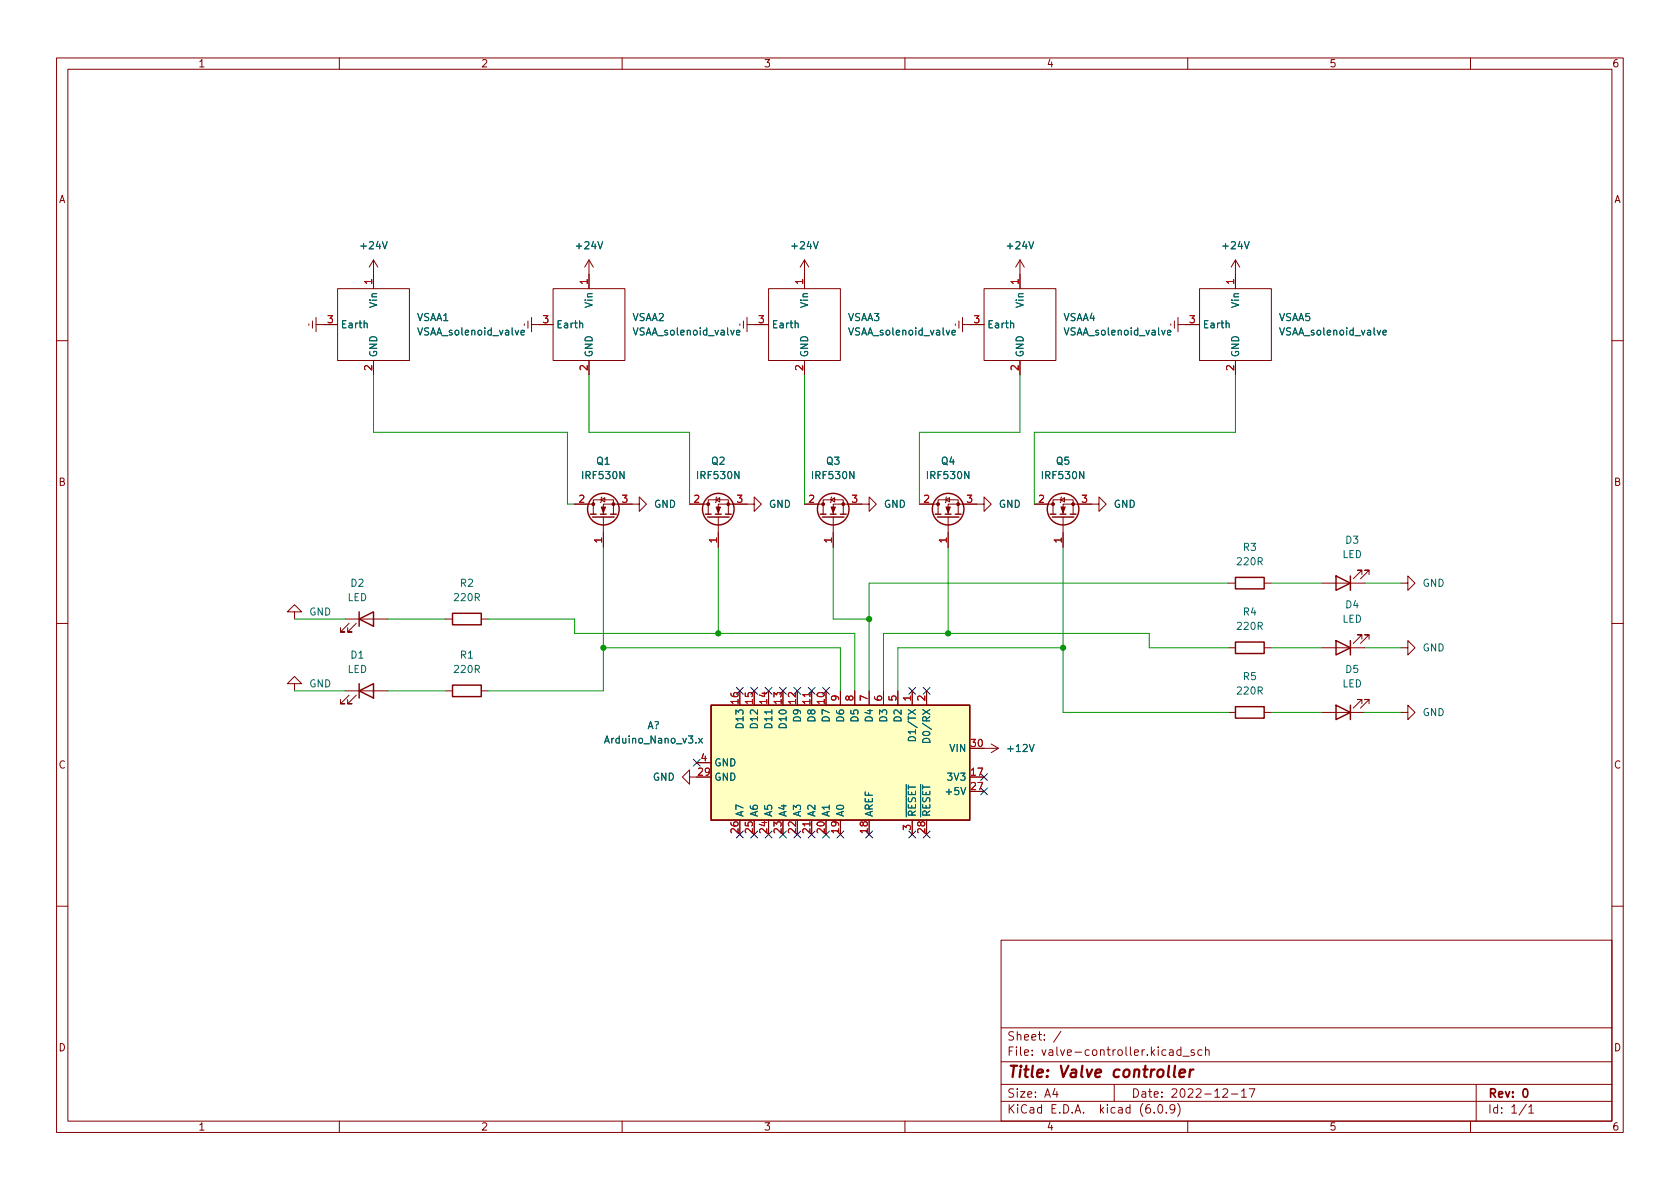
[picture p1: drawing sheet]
<svg xmlns="http://www.w3.org/2000/svg" width="297mm" height="210mm" viewBox="0 0 297 210" stroke-linecap="round" stroke-linejoin="round" font-family="sans-serif">
<g fill="none" stroke="#840000" stroke-width=".18">
<path d="M10 10.2h277v190.1h-277zM12 12.2h273v186.1h-273zM60 10.2v2M110 10.2v2M160 10.2v2M210 10.2v2M260 10.2v2M54.6 57.3v.2M55.2 56.8v1.2M55.9 57.4h3.8M55.9 56.1v2.6M59.7 51h12.7v12.7h-12.7z"/>
<path d="M66 46v5M66 46l-.7 1.2M66 46l.8 1.2M71.1 53.6h.1M92.7 57.3v.2M93.3 56.8v1.2M94 57.4h3.8M94 56.1v2.6M97.8 51h12.7v12.7h-12.7zM104.1 46l-.7 1.2M104.1 46v5M104.1 46l.8 1.2"/>
<path d="M109.2 53.6h.1M130.8 57.3v.2M131.4 56.8v1.2M132.1 57.4h3.8M132.1 56.1v2.6M135.9 51h12.7v12.7h-12.7zM142.2 46v5M142.2 46l-.7 1.2M142.2 46l.8 1.2M147.3 53.6h.1M168.9 57.3v.2M169.5 56.8v1.2"/>
<path d="M170.2 57.4h3.8M170.2 56.1v2.6M174 51h12.7v12.7h-12.7zM180.3 46l-.7 1.2M180.3 46v5M180.3 46l.8 1.2M185.4 53.6h.1M207 57.3v.2M207.6 56.8v1.2M208.3 57.4h3.8M208.3 56.1v2.6M212.1 51h12.7v12.7h-12.7z"/>
<path d="M218.4 46v5M218.4 46l-.7 1.2M218.4 46l.8 1.2M223.5 53.6h.1M10 60.2h2M66 63.7v2.6M104.1 63.7v2.6M142.2 63.7v2.6M180.3 63.7v2.6M218.4 63.7v2.6M285 60.2h2M101.6 89.1h3.3"/>
<path d="M104.9 90.9v-2.5h3.6v2.5M106.3 88.4l.6-.4v.8zM106.4 87.9l-.1 .1v.8l-.1 .1M106.7 91.4v5.4M113 89.1v1.3l1.3-1.3-1.3-1.2v1.2h-6.3v1.8M121.9 89.1h3.3M125.2 90.9v-2.5h3.6v2.5M126.6 88.4l.7-.4v.8zM126.7 87.9l-.1 .1v.8l-.1 .1M127 91.4v5.4M133.3 89.1v1.3l1.3-1.3-1.3-1.2v1.2h-6.3v1.8M142.2 89.1h3.3"/>
<path d="M145.5 90.9v-2.5h3.6v2.5M146.9 88.4l.7-.4v.8zM147.1 87.9l-.2 .1v.8l-.1 .1M147.3 91.4v5.4M153.7 89.1v1.3l1.2-1.3-1.2-1.2v1.2h-6.4v1.8M162.6 89.1h3.3M165.9 90.9v-2.5h3.5v2.5M167.3 88.4l.6-.4v.8zM167.4 87.9l-.1 .1v.8l-.2 .1M167.6 91.4v5.4M174 89.1v1.3l1.3-1.3-1.3-1.2v1.2h-6.4v1.8M182.9 89.1h3.3"/>
<path d="M186.2 90.9v-2.5h3.5v2.5M187.6 88.4l.6-.4v.8zM187.7 87.9l-.1 .1v.8l-.1 .1M188 91.4v5.4M194.3 89.1v1.3l1.3-1.3-1.3-1.2v1.2h-6.3v1.8M10 110.2h2M52.1 108.2h1.2l-1.2-1.3-1.3 1.3h1.3v1.3M61 109.5h7.6M61.7 110.2l-1.5 1.6h.8h-.8v-.8M63 110.2l-1.5 1.6h.7h-.7v-.8M78.7 109.5h1.3M85.1 109.5h1.3"/>
<path d="M217.2 103.1h1.2M217.2 114.5h1.2M223.5 103.1h1.3M223.5 114.5h1.3M233.7 103.1h7.6M233.7 114.5h7.6M240.8 101.6v-.8h-.8h.8l-1.5 1.6M240.8 113v-.7h-.8h.8l-1.5 1.5M242.1 101.6v-.8h-.8h.8l-1.6 1.6M242.1 113v-.7h-.8h.8l-1.6 1.5M247.6 103.1h1.3v-1.3l1.3 1.3-1.3 1.3v-1.3M247.6 114.5h1.3v-1.2l1.3 1.2-1.3 1.3v-1.3"/>
<path d="M285 110.2h2M52.1 120.9h1.2l-1.2-1.3-1.3 1.3h1.3v1.3M61 122.2h7.6M61.7 122.9l-1.5 1.6h.8h-.8v-.8M63 122.9l-1.5 1.6h.7h-.7v-.8M78.7 122.2h1.3M85.1 122.2h1.3M121.9 137.4v-1.3l-1.3 1.3 1.3 1.3v-1.3h1.3M123.2 134.9h2.5M143.5 122.2v2.5M148.6 122.2v2.5M151.1 122.2v2.5"/>
<path d="M153.7 122.2v2.5M156.2 122.2v2.5M158.7 122.2v2.5M161.3 122.2v2.5M163.8 122.2v2.5M174 132.3h2.5M175.3 131.6l1.2 .7M176.5 132.3l-1.2 .8M217.2 126h1.2M223.5 126h1.3M233.7 126h7.6M240.8 124.5v-.8h-.8h.8l-1.5 1.5"/>
<path d="M242.1 124.5v-.8h-.8h.8l-1.6 1.5M247.6 126h1.3v-1.3l1.3 1.3-1.3 1.2v-1.2M143.5 145v2.6M161.3 145v2.6M10 160.2h2M177 166.3h108v32h-108zM285 160.2h2M60 198.3v2M110 198.3v2M160 198.3v2M177 194.8h108M177 191.8h108"/>
<path d="M177 187.8h108M177 181.8h108M186.5 192.5l-.4 1h1M186.9 193v1M187.6 182.4l-1.3 1.9M197 191.8v3M204.1 196.7v.1M204.9 195.4l.2-.1a.81 .81 0 0 1 .6 .7 .81 .81 0 0 1-.3 .8h-.2a.81 .81 0 0 1-.6-.6 .81 .81 0 0 1 .3-.8zM206.2 196.7v.1M206.8 185.7h.6v.9M207.4 186l-.5 .1a.29 .29 0 0 0-.2 .2 .29 .29 0 0 0 .2 .3h.5M207.7 196l-.3 .3h-.3l-.2-.3 .1-.6 .4-.1 .2 .2a.99 .99 0 0 1-.3 1.3h-.3"/>
<path d="M208.2 195.1a1.72 1.72 0 0 1 0 2.3M208.8 185.7l-.4-.1-.3 .3v.4l.1 .3h.6M208.8 185.1v1.5M209.1 186.8h1.2M210 198.3v2M211.1 185.7l-.3-.1-.2 .2v.3l.5 .1v.4h-.5M212.5 185.7l-.4-.1-.3 .3v.4l.1 .3h.6M213.1 185.8l.3-.2 .3 .1 .1 .9M213.1 185.1v1.5M216.2 192.7l.6-.2 .2 .2 .1 .3-1 1h1M217.7 193.5h1.2M219.5 193l.4-.5v1.5"/>
<path d="M219.5 194h.9M220.9 192.5h1l-.7 1.5M260 198.3v2M261 191.8v6.5M269.9 195.3l-1.3 1.9M270.3 195.8l.4-.5v1.5M270.3 196.8h.9"/>
</g>
<path d="M269.4 192.7l.2-.2a.8 .8 0 0 1 .5 .8 .8 .8 0 0 1-.5 .7l-.2-.1-.1-.4z" fill="none" stroke="#840000" stroke-width=".3"/>
<path d="M207.8 188.5l-.3 1.7 .3 .3M208.5 189.8l1-.2v-.4l-.2-.1-.6 .1-.2 1 .3 .3 .5-.1M210.4 189.1l-.1 1.4M211 189.1l-.4 .1-.2 .3" fill="none" stroke="#840000" stroke-width=".4"/>
<g fill="none" stroke="#840000" stroke-width=".25">
<path d="M104.4 90.9h1M104.8 91.4h3.8M106.2 90.9h1M107.9 90.9h1.1M124.7 90.9h1M125.1 91.4h3.8M126.5 90.9h1M128.3 90.9h1M145 90.9h1M145.4 91.4h3.8M146.8 90.9h1M148.6 90.9h1"/>
<path d="M165.4 90.9h1M165.7 91.4h3.8M167.1 90.9h1M168.9 90.9h1M185.7 90.9h1M186.1 91.4h3.8M187.5 90.9h1M189.2 90.9h1M63.5 109.5l2.5-1.3v2.5zM63.5 108.2v2.5M80 108.5h5.1v2h-5.1zM218.4 102.1h5.1v2h-5.1z"/>
<path d="M218.4 113.5h5.1v2.1h-5.1zM236.2 101.8l2.6 1.3-2.6 1.3zM236.2 113.3l2.6 1.2-2.6 1.3zM238.8 101.8v2.6M238.8 113.3v2.5M63.5 122.2l2.5-1.3v2.5zM63.5 120.9v2.5M80 121.2h5.1v2h-5.1zM125.7 124.7h45.7v20.3h-45.7zM218.4 125h5.1v2h-5.1zM236.2 124.7l2.6 1.3-2.6 1.2zM238.8 124.7v2.5"/>
<circle cx="106.7" cy="90" r="2.79"/>
<circle cx="127" cy="90" r="2.79"/>
<circle cx="147.3" cy="90" r="2.79"/>
<circle cx="167.6" cy="90" r="2.79"/>
<circle cx="188" cy="90" r="2.79"/>
</g>
<g fill="#840000" stroke="#840000" stroke-width=".18">
<path d="M126.6 89.7h.8l-.4 1z"/>
<path d="M106.3 89.7h.8l-.4 1z"/>
<path d="M187.6 89.7h.7l-.3 1z"/>
<path d="M167.3 89.7h.7l-.4 1z"/>
<path d="M146.9 89.7h.8l-.4 1z"/>
<circle cx="128.8" cy="89.1" r=".25"/>
<circle cx="125.2" cy="89.1" r=".25"/>
<circle cx="108.5" cy="89.1" r=".25"/>
<circle cx="104.9" cy="89.1" r=".25"/>
<circle cx="189.7" cy="89.1" r=".25"/>
<circle cx="186.2" cy="89.1" r=".25"/>
<circle cx="169.4" cy="89.1" r=".25"/>
<circle cx="165.9" cy="89.1" r=".25"/>
<circle cx="149.1" cy="89.1" r=".25"/>
<circle cx="145.5" cy="89.1" r=".25"/>
</g>
<g fill="none" stroke="#006464" stroke-width=".18">
<path d="M64.4 57.2l.2-.1 .3 .1v.8M92.1 58.8l.6-.1v-.2l-.4-.1-.2 .2 .1 .6h.5M102.5 57.2l.2-.1 .3 .1v.8M130.2 58.8l.6-.1v-.2l-.4-.1-.2 .2 .1 .6h.5M140.6 57.2l.2-.1 .3 .1v.8M168.3 58.8l.6-.1v-.2l-.4-.1-.2 .2 .1 .6h.5M178.7 57.2l.2-.1 .3 .1v.8M206.4 58.8l.6-.1v-.2l-.4-.1-.2 .2 .1 .6h.5M216.8 57.2l.2-.1 .3 .1v.8M244.5 58.8l.6-.1v-.2l-.4-.1-.2 .2 .1 .6h.5M123.5 130.6l.7 .8M124.2 130.6l-.7 .8"/>
<path d="M160.7 130.5a.68 .68 0 0 1 .7-.2 .68 .68 0 0 1 .5 .7h-1.3zM163.3 130.7a.66 .66 0 0 1 .8-.1 .66 .66 0 0 1 .3 .7h-1.3z"/>
</g>
<path d="M125.7 124.7h45.7v20.3h-45.7z" fill="#ffffc2" stroke="#ffffc2" stroke-width=".18"/>
<g fill="none" stroke="#009600" stroke-width=".18">
<path d="M66 66.3v10.1h34.3v12.7h1.3M104.1 66.3v10.1h17.8v12.7M142.2 66.3v22.8M180.3 66.3v10.1h-17.7v12.7M218.4 66.3v10.1h-35.5v12.7M106.7 96.8v25.4h-20.3M127 96.8v15.2M147.3 96.8v12.7h6.4M167.6 96.8v15.2M188 96.8v29.2h29.2M52.1 109.5h8.9M68.6 109.5h10.1"/>
<path d="M86.4 109.5h15.2v2.5h49.5v10.2M106.7 114.5h41.9v7.7M188 114.5h-29.3v7.7M217.2 103.1h-63.5v19.1M217.2 114.5h-14v-2.5h-47v10.2M224.8 103.1h8.9M224.8 114.5h8.9M241.3 103.1h6.3M241.3 114.5h6.3M52.1 122.2h8.9M68.6 122.2h10.1M224.8 126h8.9"/>
<path d="M241.3 126h6.3"/>
</g>
<g fill="none" stroke="#000084" stroke-width=".18">
<path d="M122.6 134.3l1.2 1.2M123.8 134.3l-1.2 1.2M130.2 121.6l1.2 1.2M131.4 121.6l-1.2 1.2M132.7 121.6l1.3 1.2M134 121.6l-1.3 1.2M135.3 121.6l1.2 1.2M136.5 121.6l-1.2 1.2M137.8 121.6l1.2 1.2M139 121.6l-1.2 1.2M140.4 121.6l1.2 1.2M141.6 121.6l-1.2 1.2"/>
<path d="M142.9 121.6l1.2 1.2M144.1 121.6l-1.2 1.2M145.4 121.6l1.3 1.2M146.7 121.6l-1.3 1.2M160.7 121.6l1.2 1.2M161.9 121.6l-1.2 1.2M163.2 121.6l1.2 1.2M164.4 121.6l-1.2 1.2M173.4 139.3l1.2 1.3M173.4 136.8l1.2 1.2M174.6 139.3l-1.2 1.3M174.6 136.8l-1.2 1.2"/>
<path d="M130.2 147l1.2 1.2M131.4 147l-1.2 1.2M132.7 147l1.3 1.2M134 147l-1.3 1.2M135.3 147l1.2 1.2M136.5 147l-1.2 1.2M137.8 147l1.2 1.2M139 147l-1.2 1.2M140.4 147l1.2 1.2M141.6 147l-1.2 1.2M142.9 147l1.2 1.2M144.1 147l-1.2 1.2"/>
<path d="M145.4 147l1.3 1.2M146.7 147l-1.3 1.2M148 147l1.2 1.2M149.2 147l-1.2 1.2M153.1 147l1.2 1.2M154.3 147l-1.2 1.2M160.7 147l1.2 1.2M161.9 147l-1.2 1.2M163.2 147l1.2 1.2M164.4 147l-1.2 1.2"/>
</g>
<g fill="#009600" stroke="#009600" stroke-width=".18">
<circle cx="188" cy="114.5" r=".46"/>
<circle cx="127" cy="112" r=".46"/>
<circle cx="106.7" cy="114.5" r=".46"/>
<circle cx="167.6" cy="112" r=".46"/>
<circle cx="153.7" cy="109.5" r=".46"/>
</g>
<text font-size="2.8" fill="#840000" x="178" y="190.6">Title: Valve controller</text>
<g font-size="2.1" fill="#840000">
<text x="178" y="184">Sheet: /</text>
<text x="178" y="186.7">File: valve-controller.kicad_sch</text>
<text x="178" y="196.9">KiCad E.D.A. kicad (6.0.9)</text>
<text x="178" y="194.1">Size: A4</text>
<text x="200" y="194.1">Date: 2022-12-17</text>
<text x="263" y="194.1">Rev: 0</text>
<text x="263" y="196.9">Id: 1/1</text>
</g>
<g font-size="1.8" fill="#840000">
<text x="35" y="11.9">1</text>
<text x="85" y="11.9">2</text>
<text x="135" y="11.9">3</text>
<text x="185" y="11.9">4</text>
<text x="235" y="11.9">5</text>
<text x="285" y="11.9">6</text>
<text x="10.3" y="35.9">A</text>
<text x="285.3" y="35.9">A</text>
<text x="10.3" y="85.9">B</text>
<text x="285.3" y="85.9">B</text>
<text x="10.3" y="135.9">C</text>
<text x="285.3" y="135.9">C</text>
<text x="10.3" y="185.9">D</text>
<text x="285.3" y="185.9">D</text>
<text x="35" y="199.9">1</text>
<text x="85" y="199.9">2</text>
<text x="135" y="199.9">3</text>
<text x="185" y="199.9">4</text>
<text x="235" y="199.9">5</text>
<text x="285" y="199.9">6</text>
</g>
<g font-size="1.8" fill="#006464">
<text x="64" y="44.1">+24V</text>
<text x="102.1" y="44.1">+24V</text>
<text x="140.2" y="44.1">+24V</text>
<text x="178.3" y="44.1">+24V</text>
<text x="216.4" y="44.1">+24V</text>
<text x="60.2" y="58">Earth</text>
<text x="66.7" y="54.3" transform="rotate(-90 66.7 54.3)">Vin</text>
<text x="73.6" y="56.8">VSAA1</text>
<text x="74.1" y="59.3">VSAA_solenoid_valve</text>
<text x="98.3" y="58">Earth</text>
<text x="104.8" y="54.3" transform="rotate(-90 104.8 54.3)">Vin</text>
<text x="111.7" y="56.8">VSAA2</text>
<text x="112.2" y="59.3">VSAA_solenoid_valve</text>
<text x="136.4" y="58">Earth</text>
<text x="142.9" y="54.3" transform="rotate(-90 142.9 54.3)">Vin</text>
<text x="149.8" y="56.8">VSAA3</text>
<text x="150.3" y="59.3">VSAA_solenoid_valve</text>
<text x="174.5" y="58">Earth</text>
<text x="181" y="54.3" transform="rotate(-90 181 54.3)">Vin</text>
<text x="187.9" y="56.8">VSAA4</text>
<text x="188.4" y="59.3">VSAA_solenoid_valve</text>
<text x="212.6" y="58">Earth</text>
<text x="219.1" y="54.3" transform="rotate(-90 219.1 54.3)">Vin</text>
<text x="226" y="56.8">VSAA5</text>
<text x="226.5" y="59.3">VSAA_solenoid_valve</text>
<text x="66.7" y="63.2" transform="rotate(-90 66.7 63.2)">GND</text>
<text x="104.8" y="63.2" transform="rotate(-90 104.8 63.2)">GND</text>
<text x="142.9" y="63.2" transform="rotate(-90 142.9 63.2)">GND</text>
<text x="181" y="63.2" transform="rotate(-90 181 63.2)">GND</text>
<text x="219.1" y="63.2" transform="rotate(-90 219.1 63.2)">GND</text>
<text x="105.5" y="82.2">Q1</text>
<text x="125.8" y="82.2">Q2</text>
<text x="146.1" y="82.2">Q3</text>
<text x="166.5" y="82.2">Q4</text>
<text x="186.8" y="82.2">Q5</text>
<text x="103.1" y="84.7">IRF530N</text>
<text x="115.6" y="89.8">GND</text>
<text x="123.5" y="84.7">IRF530N</text>
<text x="135.9" y="89.8">GND</text>
<text x="143.8" y="84.7">IRF530N</text>
<text x="156.3" y="89.8">GND</text>
<text x="164.1" y="84.7">IRF530N</text>
<text x="176.6" y="89.8">GND</text>
<text x="184.4" y="84.7">IRF530N</text>
<text x="196.9" y="89.8">GND</text>
<text x="218.9" y="99.9">220R</text>
<text x="219.8" y="97.4">R3</text>
<text x="237.3" y="98.7">LED</text>
<text x="237.9" y="96.1">D3</text>
<text x="61.4" y="106.3">LED</text>
<text x="62.1" y="103.8">D2</text>
<text x="80.4" y="106.3">220R</text>
<text x="81.4" y="103.8">R2</text>
<text x="237.9" y="107.6">D4</text>
<text x="251.5" y="103.8">GND</text>
<text x="54.7" y="108.8">GND</text>
<text x="218.9" y="111.4">220R</text>
<text x="219.8" y="108.8">R4</text>
<text x="237.3" y="110.1">LED</text>
<text x="61.4" y="119">LED</text>
<text x="62.1" y="116.5">D1</text>
<text x="80.4" y="119">220R</text>
<text x="81.4" y="116.5">R1</text>
<text x="237.9" y="119">D5</text>
<text x="251.5" y="115.2">GND</text>
<text x="54.7" y="121.5">GND</text>
<text x="218.9" y="122.8">220R</text>
<text x="219.8" y="120.3">R5</text>
<text x="237.3" y="121.5">LED</text>
<text x="107.3" y="131.5">Arduino_Nano_v3.x</text>
<text x="114.4" y="128.9">A?</text>
<text x="131.4" y="128.5" transform="rotate(-90 131.4 128.5)">D13</text>
<text x="134" y="128.5" transform="rotate(-90 134 128.5)">D12</text>
<text x="136.5" y="128.5" transform="rotate(-90 136.5 128.5)">D11</text>
<text x="139.1" y="128.5" transform="rotate(-90 139.1 128.5)">D10</text>
<text x="141.6" y="127.5" transform="rotate(-90 141.6 127.5)">D9</text>
<text x="144.1" y="127.5" transform="rotate(-90 144.1 127.5)">D8</text>
<text x="146.7" y="127.5" transform="rotate(-90 146.7 127.5)">D7</text>
<text x="149.2" y="127.5" transform="rotate(-90 149.2 127.5)">D6</text>
<text x="151.8" y="127.5" transform="rotate(-90 151.8 127.5)">D5</text>
<text x="154.3" y="127.5" transform="rotate(-90 154.3 127.5)">D4</text>
<text x="156.8" y="127.5" transform="rotate(-90 156.8 127.5)">D3</text>
<text x="159.4" y="127.5" transform="rotate(-90 159.4 127.5)">D2</text>
<text x="161.9" y="130.2" transform="rotate(-90 161.9 130.2)">D1/TX</text>
<text x="164.5" y="130.4" transform="rotate(-90 164.5 130.4)">D0/RX</text>
<text x="251.5" y="126.6">GND</text>
<text x="126.2" y="135.5">GND</text>
<text x="168" y="133">VIN</text>
<text x="178.3" y="133">+12V</text>
<text x="115.4" y="138">GND</text>
<text x="126.2" y="138">GND</text>
<text x="167.7" y="140.6">+5V</text>
<text x="167.8" y="138">3V3</text>
<text x="131.4" y="144.5" transform="rotate(-90 131.4 144.5)">A7</text>
<text x="134" y="144.5" transform="rotate(-90 134 144.5)">A6</text>
<text x="136.5" y="144.5" transform="rotate(-90 136.5 144.5)">A5</text>
<text x="139.1" y="144.5" transform="rotate(-90 139.1 144.5)">A4</text>
<text x="141.6" y="144.5" transform="rotate(-90 141.6 144.5)">A3</text>
<text x="144.1" y="144.5" transform="rotate(-90 144.1 144.5)">A2</text>
<text x="146.7" y="144.5" transform="rotate(-90 146.7 144.5)">A1</text>
<text x="149.2" y="144.5" transform="rotate(-90 149.2 144.5)">A0</text>
<text x="154.3" y="144.5" transform="rotate(-90 154.3 144.5)">AREF</text>
<text x="161.9" y="144.5" transform="rotate(-90 161.9 144.5)">~{RESET}</text>
<text x="164.5" y="144.5" transform="rotate(-90 164.5 144.5)">~{RESET}</text>
</g>
<g font-size="1.8" fill="#a90000">
<text x="65.8" y="50.3" transform="rotate(-90 65.8 50.3)">1</text>
<text x="103.9" y="50.3" transform="rotate(-90 103.9 50.3)">1</text>
<text x="142" y="50.3" transform="rotate(-90 142 50.3)">1</text>
<text x="180.1" y="50.3" transform="rotate(-90 180.1 50.3)">1</text>
<text x="218.2" y="50.3" transform="rotate(-90 218.2 50.3)">1</text>
<text x="57.9" y="57.1">3</text>
<text x="96" y="57.1">3</text>
<text x="134.1" y="57.1">3</text>
<text x="172.2" y="57.1">3</text>
<text x="210.3" y="57.1">3</text>
<text x="65.8" y="65.5" transform="rotate(-90 65.8 65.5)">2</text>
<text x="103.9" y="65.5" transform="rotate(-90 103.9 65.5)">2</text>
<text x="142" y="65.5" transform="rotate(-90 142 65.5)">2</text>
<text x="180.1" y="65.5" transform="rotate(-90 180.1 65.5)">2</text>
<text x="218.2" y="65.5" transform="rotate(-90 218.2 65.5)">2</text>
<text x="102.4" y="88.9">2</text>
<text x="110" y="88.9">3</text>
<text x="122.7" y="88.9">2</text>
<text x="130.3" y="88.9">3</text>
<text x="143" y="88.9">2</text>
<text x="150.6" y="88.9">3</text>
<text x="163.3" y="88.9">2</text>
<text x="171" y="88.9">3</text>
<text x="183.7" y="88.9">2</text>
<text x="191.3" y="88.9">3</text>
<text x="106.4" y="96" transform="rotate(-90 106.4 96)">1</text>
<text x="126.7" y="96" transform="rotate(-90 126.7 96)">1</text>
<text x="147.1" y="96" transform="rotate(-90 147.1 96)">1</text>
<text x="167.4" y="96" transform="rotate(-90 167.4 96)">1</text>
<text x="187.7" y="96" transform="rotate(-90 187.7 96)">1</text>
<text x="130.6" y="124.4" transform="rotate(-90 130.6 124.4)">16</text>
<text x="133.1" y="124.4" transform="rotate(-90 133.1 124.4)">15</text>
<text x="135.6" y="124.4" transform="rotate(-90 135.6 124.4)">14</text>
<text x="138.2" y="124.4" transform="rotate(-90 138.2 124.4)">13</text>
<text x="140.7" y="124.4" transform="rotate(-90 140.7 124.4)">12</text>
<text x="143.3" y="124.4" transform="rotate(-90 143.3 124.4)">11</text>
<text x="145.8" y="124.4" transform="rotate(-90 145.8 124.4)">10</text>
<text x="148.3" y="123.9" transform="rotate(-90 148.3 123.9)">9</text>
<text x="150.9" y="123.9" transform="rotate(-90 150.9 123.9)">8</text>
<text x="153.4" y="123.9" transform="rotate(-90 153.4 123.9)">7</text>
<text x="156" y="123.9" transform="rotate(-90 156 123.9)">6</text>
<text x="158.5" y="123.9" transform="rotate(-90 158.5 123.9)">5</text>
<text x="161" y="123.9" transform="rotate(-90 161 123.9)">1</text>
<text x="163.6" y="123.9" transform="rotate(-90 163.6 123.9)">2</text>
<text x="123.5" y="137.2">29</text>
<text x="124" y="134.6">4</text>
<text x="171.7" y="137.2">17</text>
<text x="171.7" y="132.1">30</text>
<text x="171.7" y="139.7">27</text>
<text x="130.6" y="147.3" transform="rotate(-90 130.6 147.3)">26</text>
<text x="133.1" y="147.3" transform="rotate(-90 133.1 147.3)">25</text>
<text x="135.6" y="147.3" transform="rotate(-90 135.6 147.3)">24</text>
<text x="138.2" y="147.3" transform="rotate(-90 138.2 147.3)">23</text>
<text x="140.7" y="147.3" transform="rotate(-90 140.7 147.3)">22</text>
<text x="143.3" y="147.3" transform="rotate(-90 143.3 147.3)">21</text>
<text x="145.8" y="147.3" transform="rotate(-90 145.8 147.3)">20</text>
<text x="148.3" y="147.3" transform="rotate(-90 148.3 147.3)">19</text>
<text x="153.4" y="147.3" transform="rotate(-90 153.4 147.3)">18</text>
<text x="161" y="146.8" transform="rotate(-90 161 146.8)">3</text>
<text x="163.6" y="147.3" transform="rotate(-90 163.6 147.3)">28</text>
</g>
</svg>
